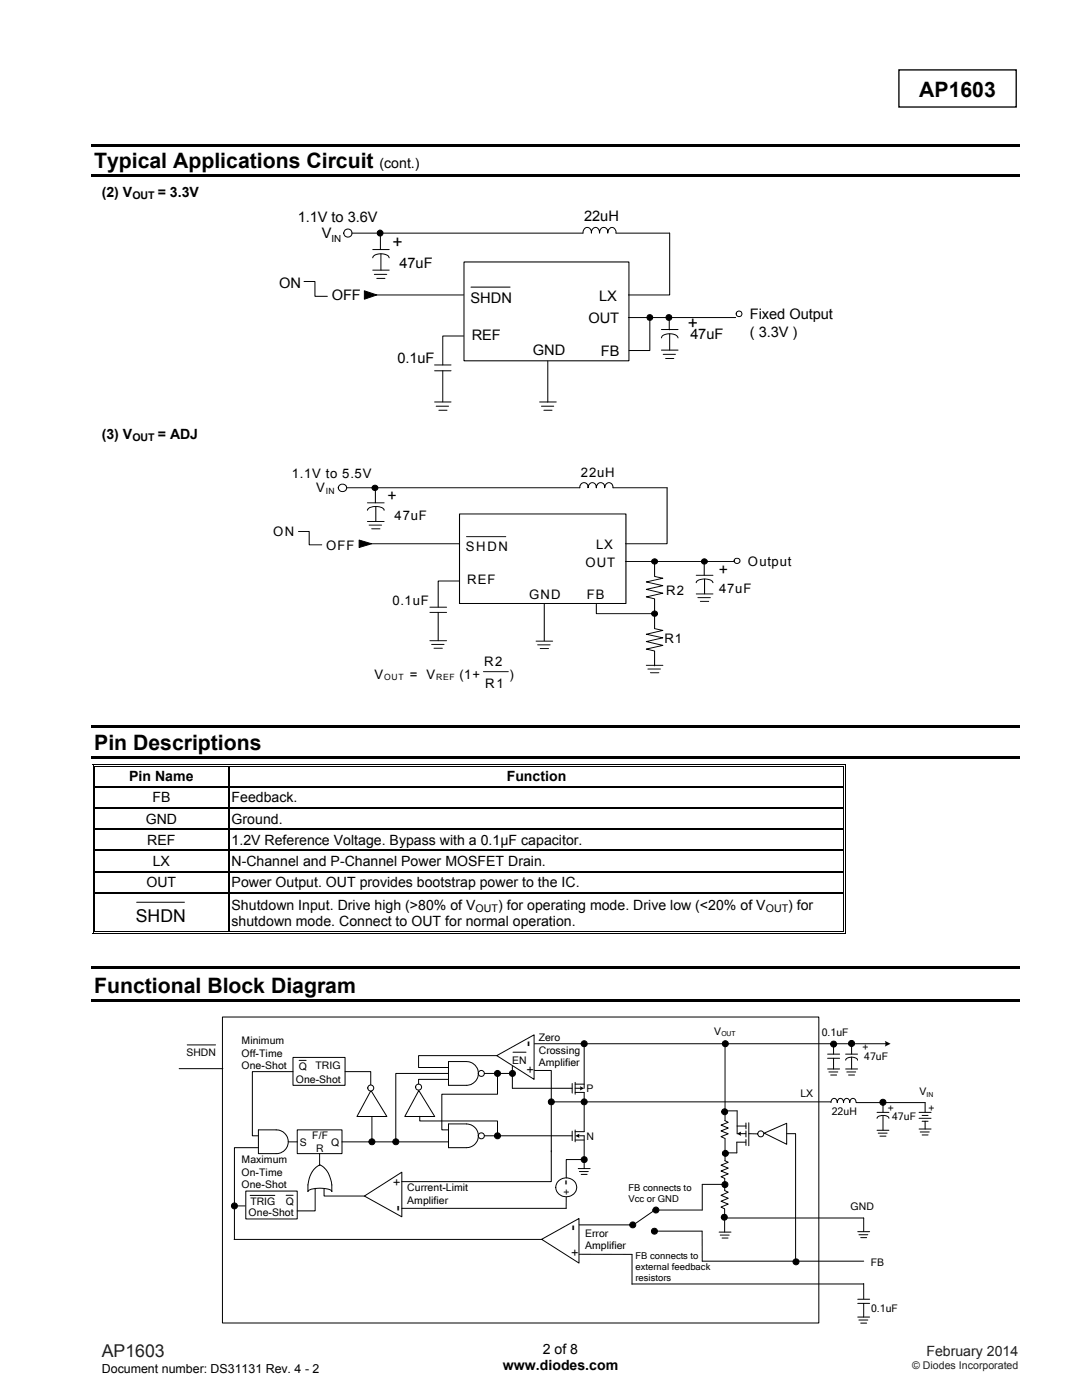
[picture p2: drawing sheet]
<svg xmlns="http://www.w3.org/2000/svg" width="216mm" height="279mm" viewBox="0 0 216 279" stroke-linecap="round" stroke-linejoin="round" font-family="sans-serif">
<path d="M179.4 13.9h23.4v7.5h-23.4z" fill="none" stroke="#000" stroke-width=".26"/>
<g fill="#000">
<path d="M18.3 28.7h185.2v.6h-185.2zM18.3 34.8h185.2v.5h-185.2zM18.3 144.8h185.2v.5h-185.2zM18.3 150.9h185.2v.5h-185.2zM18.5 152.5h.1v.5h-.1zM18.5 152.5h.5v.1h-.5zM18.5 156.9h.1v.3h-.1zM18.8 152.8h.2v.2h-.2zM18.8 156.9h.2v.3h-.2zM45.6 153h.2zM45.6 152.5h.5v.1h-.5zM45.6 152.8h.5v.2h-.5z"/>
<path d="M45.6 156.9h.2v.3h-.2zM168.2 152.5h.5v.1h-.5zM168.2 152.8h.2v.2h-.2zM168.2 156.9h.2v.3h-.2zM168.6 152.5h.1v.5h-.1zM168.6 156.9h.1v.3h-.1zM18.5 161.1h.1v.3h-.1zM18.5 165.4h.1v.3h-.1zM18.5 169.6h.1v.3h-.1zM18.5 173.8h.1v.3h-.1zM18.5 178h.1v.3h-.1zM18.8 161.1h.2v.3h-.2z"/>
<path d="M18.8 165.4h.2v.3h-.2zM18.8 169.6h.2v.3h-.2zM18.8 173.8h.2v.3h-.2zM18.8 178h.2v.3h-.2zM45.6 161.1h.2v.3h-.2zM45.6 165.4h.2v.3h-.2zM45.6 169.6h.2v.3h-.2zM45.6 173.8h.2v.3h-.2zM45.6 178h.2v.3h-.2zM168.2 161.1h.2v.3h-.2zM168.2 165.4h.2v.3h-.2zM168.2 169.6h.2v.3h-.2z"/>
<path d="M168.2 173.8h.2v.3h-.2zM168.2 178h.2v.3h-.2zM168.6 161.1h.1v.3h-.1zM168.6 165.4h.1v.3h-.1zM168.6 169.6h.1v.3h-.1zM168.6 173.8h.1v.3h-.1zM168.6 178h.1v.3h-.1zM18.3 192.9h185.2v.5h-185.2zM18.3 199.3h185.2v.6h-185.2zM18.5 186.2h.5v.2h-.5zM18.8 185.9h.2v.2h-.2zM45.6 185.9h.5v.2h-.5z"/>
<path d="M168.2 186.2h.5v.2h-.5zM168.2 185.9h.2v.2h-.2zM168.6 185.9h.1v.5h-.1z"/>
</g>
<g fill="none" stroke="#000" stroke-width=".21">
<path d="M92.6 52.3h32.9v19.7h-32.9zM91.7 102.6h33.2v17.8h-33.2z"/>
<circle cx="74.8" cy="97.4" r=".55"/>
<circle cx="130.6" cy="112.1" r=".56"/>
<circle cx="140.5" cy="112.1" r=".54"/>
<circle cx="130.6" cy="122.5" r=".56"/>
</g>
<g fill="none" stroke="#000" stroke-width=".2">
<path d="M60.7 56.2h2.1v2.9h2.5M70.2 46.5h46.1a.88 .88 0 0 1 .9-1.1 .88 .88 0 0 1 .8 1.1 .86 .86 0 0 1 .8-1.1 .86 .86 0 0 1 .8 1.1 .86 .86 0 0 1 .8-1.1 .86 .86 0 0 1 .9 1.1 .87 .87 0 0 1 .8-1.1 .87 .87 0 0 1 .8 1.1h10.7v12.4h-8.2M74.4 51.5a2.03 2.03 0 0 1 2.8-.6l.5 .6M74.4 49.8h3.3M74.4 53.9h3.3M74.7 54.8h2.5M75.2 55.6h1.6M75.2 58.9h17.3M75.9 46.8v3M76 50.7v3.2M94 57.3h7.8M86.7 72.8h3.3"/>
<path d="M86.7 74h3.3M88.3 74v6.2M92.5 67.1h-4.2v5.7M109.3 72.1v8.2M125.4 63.4h21.4M129.7 62.9v7.1h-4.2M132 67.4a1.46 1.46 0 0 1 1.6-.8l.9 .1a1.03 1.03 0 0 1 .8 .7M132 65.8h3.3M132 69.9h3.3M132.3 70.7h2.5M132.8 71.5h1.7M133.5 63.8v2"/>
<path d="M133.6 66.6v3.3M67.7 96.9a.86 .86 0 0 1 1.4 .1 .8 .8 0 0 1-.7 1.1 .8 .8 0 0 1-.9-1zM69.2 97.3h46.5a.85 .85 0 0 1 .5-.9 .85 .85 0 0 1 1 .2l.2 .5-.1 .2a.85 .85 0 0 1 .9-1 .85 .85 0 0 1 .8 1 .84 .84 0 0 1 .8-1 .84 .84 0 0 1 .8 1 .85 .85 0 0 1 .9-1 .85 .85 0 0 1 .8 1h10.8v11.2h-8.3M74.9 97.7v2.7M86.7 80.2h3.3M87 81.1h2.5M87.6 81.9h1.6M107.7 80.2h3.3M108 81.1h2.5M108.5 81.9h1.7M59.6 106.1h2.1v2.6h2.5M71.7 107.8l2.5 .7-2.5 .8z"/>
<path d="M73.3 101.8a1.77 1.77 0 0 1 2-.7l1 .2 .3 .5M73.3 100.4h3.3M73.3 104.1h3.3M73.7 104.8h2.4M74.2 108.5h17.4M74.2 105.5h1.6M75 101.1v3M91.6 116h-4.2v5.2M93.1 107.1h7.8M124.8 112.1h21.6M130.6 112.1v2.9l1.7 .4-3.3 .7 3.3 .8-3.3 .7 3.3 .8-3.3 .7 1.6 .4v6l1.7 .3-3.3 .8 3.3 .7-3.3 .7 3.3 .8-3.3 .7 1.6 .4v3M138.9 116.3v-.1a2.41 2.41 0 0 1 3.4 0v.1"/>
<path d="M138.9 114.8h3.4M138.9 118.5h3.4M139.2 119.3h2.5M140.5 112.1v2.7M140.6 115.5v3M85.8 121.2h3.3M85.8 122.2h3.3M85.8 127.9h3.3M86.1 128.6h2.5M86.6 129.4h1.7M87.4 122.2v5.7M96.5 134h4.9"/>
<path d="M107 128h3.3M107.3 128.7h2.5M107.8 129.4h1.6M108.6 120.5v7.4M119 120.6v1.9h11.6M129 132.8h3.3M129.3 133.5h2.5M129.8 134.3h1.7M139.8 120h1.6M18.6 153v3.9M18.6 157.2v3.9M18.9 153v3.9"/>
<path d="M18.9 157.2v3.9M19 152.5h26.6M19 152.9h26.6M46.1 152.5h122.1M46.1 152.9h122.1M168.3 153v3.9M168.3 157.2v3.9M168.7 153v3.9M168.7 157.2v3.9M18.6 161.4v4M18.6 165.7v3.9M18.6 169.9v3.9"/>
<path d="M18.6 174.1v3.9M18.6 178.3v8.1M18.9 161.4v4M18.9 165.7v3.9M18.9 169.9v3.9M18.9 174.1v3.9M18.9 178.3v7.6M168.3 161.4v4M168.3 165.7v3.9M168.3 169.9v3.9M168.3 174.1v3.9M168.3 178.3v7.6"/>
<path d="M168.7 161.4v4M168.7 165.7v3.9M168.7 169.9v3.9M168.7 174.1v3.9M168.7 178.3v7.6M19 186.3h149.2M19 186h26.6M27.3 180.1h9.5M46.1 186h122.1M44.4 203h119v61h-119zM99.1 210.7l7.5-4.2v8.9zM59.3 225.5h8.9v4.7h-8.9z"/>
<path d="M72.7 238.7l7.5-4.8v8.9zM113 238.8v2.4"/>
<circle cx="69.4" cy="46.5" r=".83"/>
<circle cx="147.5" cy="62.6" r=".57"/>
<circle cx="147" cy="111.9" r=".56"/>
</g>
<g fill="#000" stroke="#000" stroke-width=".21">
<circle cx="75.9" cy="46.5" r=".58"/>
<circle cx="129.7" cy="63.4" r=".58"/>
<circle cx="133.5" cy="63.4" r=".58"/>
</g>
<path d="M72.7 58l2.5 .9-2.5 .8z" fill-rule="evenodd" fill="#000" stroke="#000" stroke-width=".2"/>
<g fill="#000">
<path d="M71.7 107.8l2.5 .7-2.5 .8z"/>
<circle cx="74.8" cy="97.4" r=".55"/>
<circle cx="130.6" cy="112.1" r=".56"/>
<circle cx="140.5" cy="112.1" r=".54"/>
<circle cx="130.6" cy="122.5" r=".56"/>
</g>
<g fill="none" stroke="#000" stroke-width=".25">
<path d="M19 157.1h26.6M45.7 153v3.9M45.7 157.2v3.9M45.8 157.1h122.4M19 161.3h26.6M19 165.5h26.6M19 169.7h26.6M19 173.9h26.6M19 178.1h26.6M45.7 161.4v4M45.7 165.7v3.9M45.7 169.9v3.9"/>
<path d="M45.7 174.1v3.9M45.7 178.3v7.6M45.8 161.3h122.4M45.8 165.5h122.4M45.8 169.7h122.4M45.8 173.9h122.4M45.8 178.1h122.4"/>
</g>
<path d="M111.5 235.6a2.02 2.02 0 0 1 2.6-.3 2.02 2.02 0 0 1 .7 2.5 2.06 2.06 0 0 1-2.6 .9 2.06 2.06 0 0 1-1.1-2.5z" fill-rule="evenodd" fill="#fff"/>
<path d="M68.9 213.9h5.1v3.9M74 217.6l3.2 5.2h-6zM83.6 217.6l3.1 5.2h-5.9zM89.5 211.9h3.6a2.37 2.37 0 0 1 2.4 2.3 2.37 2.37 0 0 1-2.4 2.4h-3.6zM62.6 233.4l.7-.6a.64 .64 0 0 1 1.1 0 5.1 5.1 0 0 1 1.8 3.7v1.2a4.6 4.6 0 0 0-4.2-.3l-.4 .2-.2 .2a6.1 6.1 0 0 1 1.2-4.4zM89.5 224.3h3.6a2.37 2.37 0 0 1 2.4 2.4 2.37 2.37 0 0 1-2.4 2.3h-3.6zM111.5 235.6a2.02 2.02 0 0 1 2.6-.3 2.02 2.02 0 0 1 .7 2.5 2.06 2.06 0 0 1-2.6 .9 2.06 2.06 0 0 1-1.1-2.5z" fill="none" stroke="#000" stroke-width=".2"/>
<circle cx="74" cy="217.1" r=".6" fill="#fff"/>
<g fill="none" stroke="#000" stroke-width=".2">
<path d="M89.4 215.4h-5.9v1.8M89.5 214.2h-10.5v13.7M51.6 225.5h3.5a2.37 2.37 0 0 1 2.4 2.4 2.37 2.37 0 0 1-2.4 2.3h-3.5zM68.2 227.9h21.3M74.2 222.9v5"/>
<circle cx="74" cy="217.1" r=".6"/>
</g>
<circle cx="83.5" cy="217" r=".59" fill="#fff"/>
<g fill="none" stroke="#000" stroke-width=".2">
<path d="M99.3 210.7h-15.8v2.3h5.9"/>
<circle cx="83.5" cy="217" r=".59"/>
</g>
<circle cx="96" cy="214.2" r=".6" fill="#fff"/>
<g fill="none" stroke="#000" stroke-width=".2">
<path d="M58.5 213.9h-8.1v12.8h1.2M96.6 214.2h5.6M99.3 214.2v4.2h-11.1v7.1h1.3M102.2 212.8v4.4M51.6 229h-4.8v18.4M57.5 227.9h1.8M62.9 237.2v4.5h-3.6M63.8 230.2v2.4M64.7 237.3v1.4h8M83.8 222.8v.9h15.5v3M46.7 247.4h61.4M46.8 240.7h2.1"/>
<circle cx="96" cy="214.2" r=".6"/>
<circle cx="74.2" cy="227.9" r=".59"/>
<circle cx="79" cy="227.9" r=".59"/>
</g>
<g fill="#000">
<circle cx="74.2" cy="227.9" r=".59"/>
<circle cx="79" cy="227.9" r=".59"/>
</g>
<circle cx="96" cy="226.7" r=".59" fill="#fff"/>
<g fill="none" stroke="#000" stroke-width=".2">
<path d="M35.8 213.3h8.7M58.5 211h10.4v5.6h-10.4zM59.7 211.6h1.4M102.2 217.2h12M102.4 210h2.6M106.7 213.6h3.3v16.3M106.7 208.3h70.1M110.6 219.9h55.2M114.2 216.2v1.9M114.8 217.2h1.1M114.8 218h1.8v7.8h-1.8M114.8 216v2.4"/>
<path d="M114.8 216.4h1.8M116.6 208.3v8.9M144.7 208.2v15.4M165.1 213.3h2.4M165.1 210.4h2.4M165.1 211.2h2.4M165.4 213.9h1.8M165.8 214.5h1.1M166.3 208.3v2.1M166.3 211.2v2.1M168.7 211.6a1.56 1.56 0 0 1 2.4-.1v.1M168.7 213.3h2.4"/>
<path d="M168.7 210.4h2.4M169 213.9h1.8M169.3 214.5h1.2M169.9 208.2v2.2M169.9 211v2.3M49 237.7h10.3v5.6h-10.3zM49.9 238.6h4.9M57.1 238.5h1.4M96.6 226.7h17.6M110 229.6v6.2h-29.8M114.2 225.7v1.9M114.8 225.5v2.4"/>
<path d="M114.8 227.5h1.8M115.4 233.2h2.4M115.4 226.7h1.2v6.5M115.6 233.8h1.8M116 234.4h1.2M116.6 231.4h-3.6v3.7M144.6 237.6l.7 .3-1.4 .6 1.4 .6-1.4 .6 1.4 .6-1.4 .6 .7 .4v4.6M144.6 236.4h-4.5v5.1h-8.6M144.6 231.6l.7 .4-1.4 .5 1.4 .6-1.4 .6 1.4 .6-1.4 .5 .7 .4M144.6 223.6l.7 .4-1.4 .5 1.4 .6-1.4 .6 1.4 .6-1.4 .5 .7 .4M147.1 224.7h1.8M147.7 226.3h1.1"/>
<path d="M148.8 227.9h-1.8v2.2h-2.3M148.8 224.1v1.2M148.8 225.7v1.2M148.8 227.4v1.2M149.4 224.1v4.6M149.4 226.3h1.8M165.8 220a.65 .65 0 0 1 .6-.8 .65 .65 0 0 1 .7 .8 .65 .65 0 0 1 .6-.8 .65 .65 0 0 1 .6 .8 .65 .65 0 0 1 .6-.8 .65 .65 0 0 1 .6 .8 .66 .66 0 0 1 .7-.8 .66 .66 0 0 1 .6 .8h13.8v2M175 223.2a1.6 1.6 0 0 1 2.3-.2l.1 .2M175 225.6h2.4M175 222h2.4M175.2 226.1h1.8M175.6 226.7h1.2"/>
<path d="M176.2 220.2v1.8M176.2 222.6v3M183.4 222h2.4M183.4 225.3h2.4M183.4 223.2h2.4M183.6 225.9h1.8M184 226.5h1.2M184 222.6h1.2M184 223.8h1.2M184.6 223.8v1.5M80.2 241.2h32.8M108.1 247.3l7.4-4.1v8.9z"/>
<path d="M115.6 250.3h10.5v6M115.6 244.5h10.3M126.1 256.2h46.2M130.7 245.7h9.4v6h32.2M130.7 241.5l-4.3 3M171.2 259.3h2.3M172.3 256.2v3M171.2 262.8h2.3M171.2 260.1h2.3M171.4 263.4h1.8M171.7 264.1h1.2M172.3 260.1v2.7"/>
<circle cx="99.3" cy="214.2" r=".59"/>
<circle cx="102.3" cy="214.2" r=".59"/>
<circle cx="110" cy="219.9" r=".59"/>
<circle cx="116.6" cy="219.9" r=".59"/>
<circle cx="116.6" cy="208.3" r=".6"/>
<circle cx="166.4" cy="208.4" r=".59"/>
<circle cx="169.9" cy="208.2" r=".6"/>
<circle cx="176.2" cy="220" r=".59"/>
<circle cx="96" cy="226.7" r=".59"/>
<circle cx="99.3" cy="226.7" r=".59"/>
<circle cx="116.6" cy="231.4" r=".6"/>
<circle cx="46.8" cy="240.7" r=".6"/>
<circle cx="126.3" cy="244.5" r=".6"/>
<circle cx="130.6" cy="245.7" r=".59"/>
<circle cx="130.9" cy="241.5" r=".59"/>
</g>
<g fill="#000">
<path d="M115.7 216.8l.9 .4-.9 .4 .1-.4z" fill-rule="evenodd"/>
<path d="M176.6 207.7l1.1 .6-1.1 .6 .1-.5z" fill-rule="evenodd"/>
<path d="M114.8 226.7l.8-.4-.1 .4 .1 .4z" fill-rule="evenodd"/>
<path d="M147 226.3l.9-.5-.1 .5 .1 .4z" fill-rule="evenodd"/>
<circle cx="99.3" cy="214.2" r=".59"/>
<circle cx="102.3" cy="214.2" r=".59"/>
<circle cx="110" cy="219.9" r=".59"/>
<circle cx="116.6" cy="219.9" r=".59"/>
<circle cx="116.6" cy="208.3" r=".6"/>
<circle cx="166.4" cy="208.4" r=".59"/>
<circle cx="169.9" cy="208.2" r=".6"/>
<circle cx="176.2" cy="220" r=".59"/>
<circle cx="99.3" cy="226.7" r=".59"/>
<circle cx="116.6" cy="231.4" r=".6"/>
<circle cx="46.8" cy="240.7" r=".6"/>
<circle cx="126.3" cy="244.5" r=".6"/>
<circle cx="130.6" cy="245.7" r=".59"/>
<circle cx="130.9" cy="241.5" r=".59"/>
</g>
<circle cx="151.8" cy="226.3" r=".61" fill="#fff"/>
<g fill="none" stroke="#000" stroke-width=".2">
<path d="M37.4 208.5h5.6M144.6 235.2v2.4M144.7 227.2v4.4M144.7 221.7h2.4v4.6M152.5 226.1l4.5-1.9v4.2zM157 226.3h1.7M158.7 226.3v24.9M143.5 245.9h2.4M143.7 246.5h1.8M144.1 247.1h1.2M144.6 243.1h27.7v2.7M171.2 245.8h2.3"/>
<path d="M171.4 246.4h1.8M171.7 247h1.2"/>
<circle cx="144.7" cy="208.3" r=".59"/>
<circle cx="144.6" cy="221.9" r=".59"/>
<circle cx="144.7" cy="236.4" r=".6"/>
<circle cx="144.7" cy="230.2" r=".6"/>
<circle cx="151.8" cy="226.3" r=".61"/>
<circle cx="144.5" cy="242.9" r=".59"/>
<circle cx="158.8" cy="251.8" r=".59"/>
</g>
<g fill="#000">
<circle cx="144.7" cy="208.3" r=".59"/>
<circle cx="144.6" cy="221.9" r=".59"/>
<circle cx="144.7" cy="236.4" r=".6"/>
<circle cx="144.7" cy="230.2" r=".6"/>
<circle cx="144.5" cy="242.9" r=".59"/>
<circle cx="158.8" cy="251.8" r=".59"/>
</g>
<g font-size="4.2">
<text x="183.4" y="19.3">AP1603</text>
<text x="18.8" y="33.6">Typical Applications Circuit</text>
<text x="18.8" y="149.6">Pin Descriptions</text>
<text x="18.8" y="198.1">Functional Block Diagram</text>
</g>
<g font-size="3.5">
<text x="78.3" y="49.5">+</text>
<text x="137.2" y="65.7">+</text>
<text x="27.1" y="184">SHDN</text>
</g>
<text font-size="3.5" fill="#231f20" x="20.3" y="270.9">AP1603</text>
<g font-size="3.3">
<text x="104.7" y="207.8" transform="rotate(90 104.7 207.8)">-</text>
<text x="80.3" y="241.6" transform="rotate(-90 80.3 241.6)">-</text>
<text x="113.6" y="244.4" transform="rotate(90 113.6 244.4)">-</text>
</g>
<g font-size="3.1">
<text x="77.3" y="100">+</text>
<text x="143.4" y="114.7">+</text>
</g>
<g font-size="2.9">
<text x="59.4" y="44.3">1.1V to 3.6V</text>
<text x="64.2" y="47.4">V</text>
<text x="116.6" y="44.1">22uH</text>
<text x="79.7" y="53.6">47uF</text>
<text x="55.7" y="57.5">ON</text>
<text x="66.2" y="59.9">OFF</text>
<text x="93.9" y="60.5">SHDN</text>
<text x="117.4" y="64.5">OUT</text>
<text x="119.6" y="60">LX</text>
<text x="149.6" y="63.7">Fixed Output</text>
<text x="94.1" y="67.8">REF</text>
<text x="106.3" y="70.9">GND</text>
<text x="119.9" y="71">FB</text>
<text x="137.8" y="67.6">47uF</text>
<text x="149.6" y="67.2">( 3.3V )</text>
<text x="79.3" y="72.4">0.1uF</text>
<text x="112.2" y="235.5" transform="rotate(90 112.2 235.5)">-</text>
</g>
<g font-size="2.8">
<text x="75.7" y="33.6">(cont.)</text>
<text x="20.3" y="39.3">(2) V</text>
<text x="31.5" y="39.3">= 3.3V</text>
<text x="20.3" y="87.6">(3) V</text>
<text x="31.5" y="87.6">= ADJ</text>
<text x="25.8" y="155.9">Pin Name</text>
<text x="101.1" y="155.9">Function</text>
<text x="30.4" y="160.1">FB</text>
<text x="46.2" y="160.1">Feedback.</text>
<text x="29.1" y="164.4">GND</text>
<text x="46.2" y="164.4">Ground.</text>
<text x="29.4" y="168.6">REF</text>
<text x="30.5" y="172.8">LX</text>
<text x="46.2" y="172.8">N-Channel and P-Channel Power MOSFET Drain.</text>
<text x="46.2" y="168.6">1.2V Reference Voltage. Bypass with a 0.1μF capacitor.</text>
<text x="29.2" y="177">OUT</text>
<text x="46.2" y="177">Power Output. OUT provides bootstrap power to the IC.</text>
<text x="46.2" y="184.9">shutdown mode. Connect to OUT for normal operation.</text>
<text x="46.2" y="181.6">Shutdown Input. Drive high (&gt;80% of V</text>
<text x="99.4" y="181.6">) for operating mode. Drive low (&lt;20% of V</text>
<text x="157.3" y="181.6">) for</text>
<text x="100.3" y="273.5">www.diodes.com</text>
<text x="108.3" y="270.2">2 of 8</text>
</g>
<text font-size="2.8" fill="#231f20" x="184.8" y="270.6">February 2014</text>
<g font-size="2.6">
<text x="58.2" y="95.4">1.1V to 5.5V</text>
<text x="115.9" y="95.2">22uH</text>
<text x="63.1" y="98.1">V</text>
<text x="54.5" y="106.9">ON</text>
<text x="78.7" y="103.7">47uF</text>
<text x="65.1" y="109.7">OFF</text>
<text x="92.9" y="110">SHDN</text>
<text x="116.8" y="113.1">OUT</text>
<text x="119" y="109.6">LX</text>
<text x="149.2" y="112.9">Output</text>
<text x="93.2" y="116.6">REF</text>
<text x="105.6" y="119.4">GND</text>
<text x="117.1" y="119.5">FB</text>
<text x="132.9" y="118.7">R2</text>
<text x="143.5" y="118.4">47uF</text>
<text x="78.3" y="120.8">0.1uF</text>
<text x="132.6" y="128.4">R1</text>
<text x="74.7" y="135.4">V</text>
<text x="81.8" y="135.4">= V</text>
<text x="91.7" y="135.4">(1+</text>
<text x="96.6" y="132.8">R2</text>
<text x="96.8" y="137.3">R1</text>
<text x="101.7" y="135.4">)</text>
</g>
<g font-size="2.5">
<text x="104.9" y="212.7" transform="rotate(90 104.9 212.7)">+</text>
<text x="80" y="236.7" transform="rotate(-90 80 236.7)">+</text>
<text x="113.9" y="249.3" transform="rotate(90 113.9 249.3)">+</text>
<text x="20.3" y="274">Document number: DS31131 Rev. 4 - 2</text>
</g>
<g font-size="2.1">
<text x="26.4" y="39.7">OUT</text>
<text x="26.4" y="87.9">OUT</text>
<text x="94.9" y="181.9">OUT</text>
<text x="152.8" y="181.9">OUT</text>
<text x="48.2" y="208.4">Minimum</text>
<text x="107.5" y="207.8">Zero</text>
<text x="142.5" y="206.5">V</text>
<text x="164" y="206.8">0.1uF</text>
<text x="172" y="208.3" transform="rotate(90 172 208.3)">+</text>
<text x="37.2" y="210.7">SHDN</text>
<text x="48.2" y="210.9">Off-Time</text>
<text x="48.2" y="213.4">One-Shot</text>
<text x="59.6" y="213.5">Q</text>
<text x="62.9" y="213.4">TRIG</text>
<text x="102.2" y="212.3">EN</text>
<text x="107.5" y="210.3">Crossing</text>
<text x="107.5" y="212.8">Amplifier</text>
<text x="172.4" y="211.6">47uF</text>
<text x="59" y="216">One-Shot</text>
<text x="117.1" y="218">P</text>
<text x="159.7" y="219">LX</text>
<text x="177" y="220.5" transform="rotate(90 177 220.5)">+</text>
<text x="183.5" y="218.6">V</text>
<text x="185.1" y="220.4" transform="rotate(90 185.1 220.4)">+</text>
<text x="62.3" y="227.3">F/F</text>
<text x="117.1" y="227.5">N</text>
<text x="166" y="222.5">22uH</text>
<text x="178" y="223.5">47uF</text>
<text x="48.2" y="232.1">Maximum</text>
<text x="59.8" y="228.7">S</text>
<text x="63.1" y="229.8">R</text>
<text x="66.1" y="228.6">Q</text>
<text x="48.2" y="234.6">On-Time</text>
<text x="48.2" y="237.1">One-Shot</text>
<text x="81.3" y="237.7">Current-Limit</text>
<text x="112.3" y="237.3" transform="rotate(90 112.3 237.3)">+</text>
<text x="49.6" y="242.7">One-Shot</text>
<text x="50" y="240.5">TRIG</text>
<text x="57" y="240.4">Q</text>
<text x="81.3" y="240.2">Amplifier</text>
<text x="169.7" y="241.5">GND</text>
<text x="116.8" y="246.8">Error</text>
<text x="116.8" y="249.3">Amplifier</text>
<text x="173.8" y="252.7">FB</text>
<text x="173.8" y="261.9">0.1uF</text>
</g>
<text font-size="2.1" fill="#231f20" x="182" y="273.2">© Diodes Incorporated</text>
<text font-size="2" x="66.1" y="48.4">IN</text>
<g font-size="1.9">
<text x="125.4" y="237.6">FB connects to</text>
<text x="125.4" y="239.9">Vcc or GND</text>
<text x="126.8" y="251.2">FB connects to</text>
<text x="126.8" y="253.5">external feedback</text>
<text x="126.8" y="255.7">resistors</text>
</g>
<g font-size="1.7">
<text x="65" y="98.5">IN</text>
<text x="76.7" y="135.8">OUT</text>
<text x="87" y="135.8">REF</text>
</g>
<g font-size="1.4">
<text x="143.9" y="206.8">OUT</text>
<text x="184.9" y="218.9">IN</text>
</g>
</svg>
